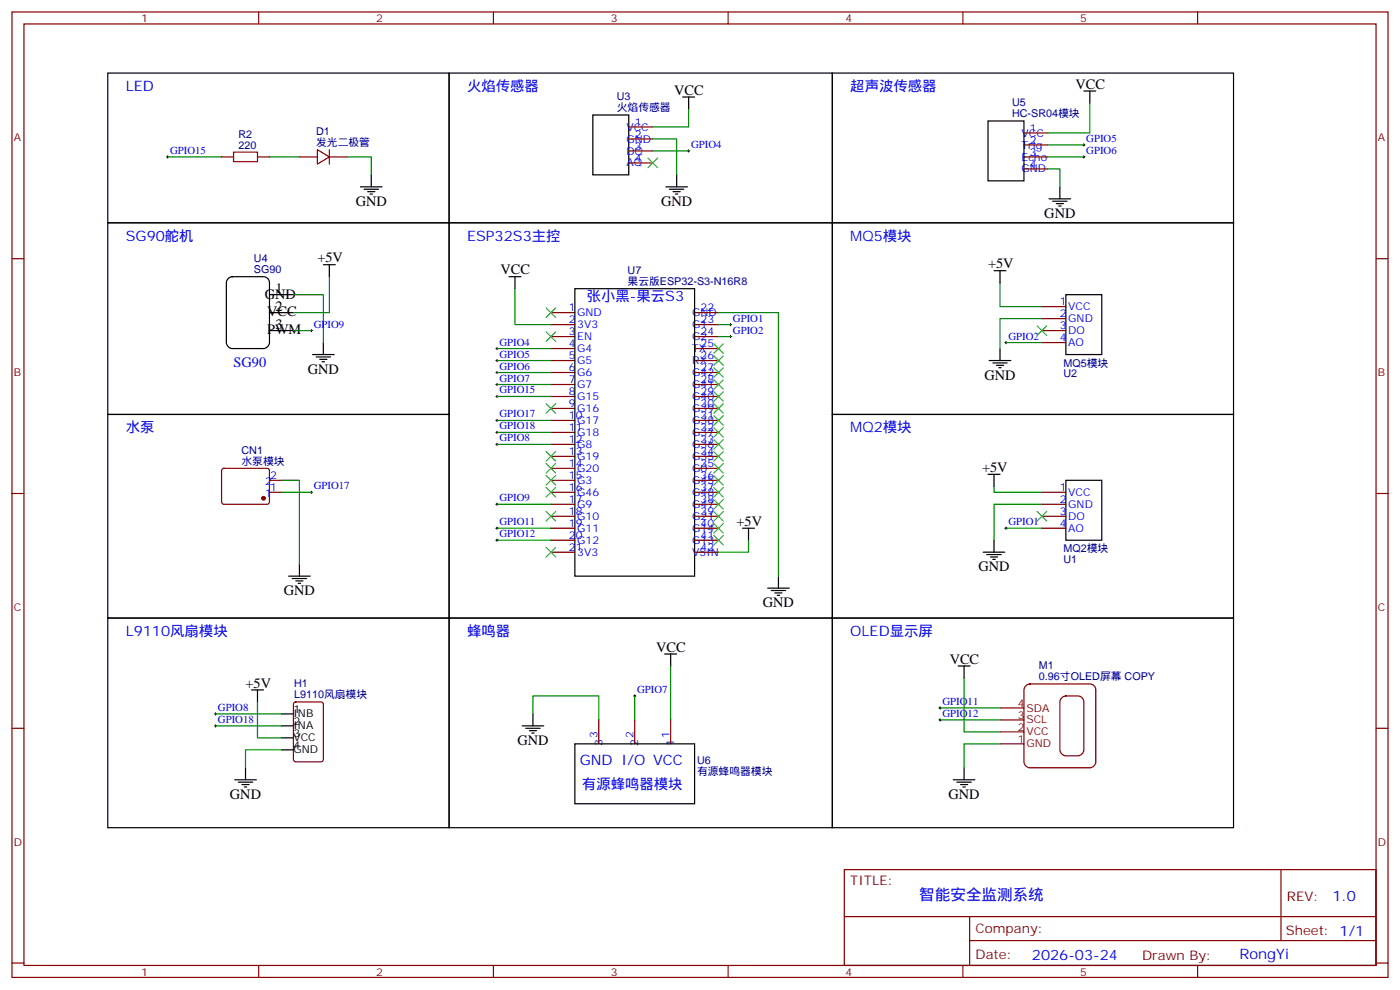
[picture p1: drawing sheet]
<svg xmlns="http://www.w3.org/2000/svg" width="412mm" height="292mm" viewBox="0 0 412 292" stroke-linecap="round" stroke-linejoin="round" font-family="sans-serif">
<g fill="none" stroke="#870000" stroke-width=".35">
<path d="M3.5 3.5h405.4v284.4h-405.4zM7.1 7.1h398.2v277.2h-398.2zM76.2 3.5v3.6M145.3 3.5v3.6M214.5 3.5v3.6M283.6 3.5v3.6M352.8 3.5v3.6M185.2 37.4h7.1M301.6 39.2h7.1M65.3 46.2h3.5M75.8 46.2h3.6M88.2 46.2h5.3"/>
<path d="M93.5 44.1l3.5 2.1-3.5 2.1zM97 46.2h5.3M97 44.1v4.2M185.2 40.9h7.1M185.2 44.5h7.1M185.2 48h7.1M301.6 46.2h7.1M301.6 42.7h7.1M301.6 49.7h7.1M3.5 76.2h3.6M405.3 76.2h3.6M162.3 92.1h7"/>
<path d="M162.3 95.6h7M162.3 99.1h7M204.6 92.1h7.1M204.6 95.6h7.1M204.6 99.1h7.1M306.9 90.3h7.1M306.9 93.8h7.1M306.9 97.4h7.1M162.3 102.7h7M162.3 106.2h7M162.3 116.8h7M162.3 113.2h7"/>
<path d="M162.3 109.7h7M204.6 102.7h7.1M204.6 106.2h7.1M204.6 116.8h7.1M204.6 113.2h7.1M204.6 109.7h7.1M306.9 100.9h7.1M65.5 138.1l.5-.2h12.7l.5 .2 .2 .5-.1 9.5-.6 .4h-13l-.4-.7v-9.2zM162.3 134.4h7M162.3 130.9h7M162.3 127.4h7M162.3 123.8h7"/>
<path d="M162.3 120.3h7M162.3 137.9h7M204.6 134.4h7.1M204.6 130.9h7.1M204.6 127.4h7.1M204.6 123.8h7.1M204.6 120.3h7.1M204.6 137.9h7.1M3.5 145.3h3.6M79.4 145h3.5M79.4 141.5h3.5M162.3 159.1h7"/>
<path d="M162.3 155.6h7M162.3 152h7M162.3 148.5h7M162.3 145h7M162.3 141.5h7M204.6 159.1h7.1M204.6 155.6h7.1M204.6 152h7.1M204.6 148.5h7.1M204.6 145h7.1M204.6 141.5h7.1M306.9 155.6h7.1"/>
<path d="M306.9 152h7.1M306.9 148.5h7.1M306.9 145h7.1M405.3 145.3h3.6M162.3 162.6h7M204.6 162.6h7.1M3.5 214.5h3.6M86.7 206.9l.4-.2h7.4l.7 .5v16.5l-.4 .6-7.7 .1-.6-.5-.1-16.5zM176.4 212v7.1M187 212v7.1M197.6 212v7.1M294.6 212h7"/>
<path d="M294.6 208.5h7M294.6 219.1h7M294.6 215.5h7M302.2 202l1.2-.6h17.6a1.76 1.76 0 0 1 1.8 1.8v21.2a1.89 1.89 0 0 1-1.8 1.7h-17.6a1.89 1.89 0 0 1-1.8-1.7v-21.2zM312.8 205.5l1.2-.5h3.5a1.76 1.76 0 0 1 1.8 1.7v14.1a1.89 1.89 0 0 1-1.8 1.8h-3.5a1.89 1.89 0 0 1-1.8-1.8v-14.1zM405.3 214.5h3.6M248.7 256.1h156.6v28.2h-156.6zM377.3 256.1v20.9M248.7 270h156.5M285.6 277h119.6M285.6 270v14.1M3.5 283.6h3.6"/>
<path d="M76.2 284.3v3.6M145.3 284.3v3.6M214.5 284.3v3.6M283.6 284.3v3.6M352.8 284.3v3.6M405.3 283.6h3.6"/>
</g>
<g fill="none" stroke="#000" stroke-width=".35">
<path d="M31.7 21.5h100.6v44.1h-100.6zM132.3 21.5h112.9v44.1h-112.9zM174.6 33.9h10.6v17.6h-10.6zM201.1 28.6h3.5M202.8 28.6v3.5M245.2 21.5h118.2v44.1h-118.2zM291 35.6h10.6v17.7h-10.6zM319.3 26.8h3.5M321 26.8v3.5M106.2 55h6.3M107.2 55.7h4.3M108.3 56.4h2.1"/>
<path d="M109 57.2h.7M109.4 51.5v3.5M196.1 55h6.4M197.2 55.7h4.2M198.3 56.4h2.1M199 57.2h.7M199.3 51.5v3.5M309 58.6h6.4M310.1 59.3h4.2M311.1 60h2.2M312.2 55v3.6M31.7 65.6h100.6v56.5h-100.6z"/>
<path d="M95.2 78h3.6M97 78v3.5M132.3 65.6h112.9v116.4h-112.9zM245.2 65.6h118.2v56.5h-118.2zM292.8 79.7h3.5M294.6 79.7v3.6M311.9 60.7h.7M67.3 82l1.1-.5h9.2a1.76 1.76 0 0 1 1.8 1.8v17.6a1.89 1.89 0 0 1-1.8 1.8h-9.2a1.89 1.89 0 0 1-1.7-1.8v-17.6zM79.4 86.8h7M79.4 92.1h7M79.4 97.4h7M149.9 81.5h3.6"/>
<path d="M151.7 81.5v3.5M169.3 85h35.3v84.7h-35.3zM314 86.8h10.6v17.6h-10.6zM92.1 104.4h6.3M93.1 105.1h4.3M94.2 105.8h2.1M94.9 106.5h.7M95.2 100.9v3.5M291.4 106.2h6.3M292.5 106.9h4.2M293.5 107.6h2.1M294.2 108.3h.7"/>
<path d="M294.6 102.7v3.5M31.7 122.1h100.6v59.9h-100.6zM245.2 122.1h118.2v59.9h-118.2zM291 139.7h3.6M292.8 139.7v3.5M218.7 155.6h3.5M220.5 155.6v3.5M292.8 159.1v3.5M314 141.5h10.6v17.6h-10.6zM85 169.7h6.4M86.1 170.4h4.2M87.1 171.1h2.2"/>
<path d="M87.8 171.8h.7M88.2 166.2v3.5M226.1 173.2h6.4M227.2 173.9h4.2M228.2 174.6h2.2M229 175.3h.7M229.3 169.7v3.5M289.6 162.6h6.4M290.7 163.3h4.2M291.7 164h2.2M292.5 164.7h.7M31.7 182h100.6v61.8h-100.6z"/>
<path d="M132.3 182h112.9v61.8h-112.9zM195.8 192.6h3.5M197.6 192.6v3.5M245.2 182h118.2v61.8h-118.2zM282.2 196.1h3.6M284 196.1v3.6M74.1 203.2h3.5M75.8 203.2v3.5M82.9 210.3h3.5M82.9 213.8h3.5M82.9 217.3h3.5M153.8 213.8h6.4"/>
<path d="M154.9 214.5h4.2M155.9 215.2h2.1M156.6 215.9h.7M157 210.3v3.5M169.3 219.1h35.3v17.6h-35.3zM69.1 229.7h6.4M70.2 230.4h4.2M71.3 231.1h2.1M72 231.8h.7M72.3 226.1v3.6M82.9 220.8h3.5M280.8 229.7h6.4"/>
<path d="M281.9 230.4h4.2M282.9 231.1h2.1M283.6 231.8h.7M284 226.1v3.6"/>
</g>
<circle cx="77.6" cy="146.8" r=".53" fill="#870000" stroke="#870000" stroke-width=".35"/>
<g fill="none" stroke="#008700" stroke-width=".35">
<path d="M202.8 32.1v5.3h-10.5M321 30.3v8.9h-12.3M49.4 46.2h15.9M79.4 46.2h8.8M102.3 46.2h7.1v5.3M192.3 40.9h7v10.6M192.3 44.5h10.5M308.7 49.7h3.5v5.3M308.7 46.2h10.6M308.7 42.7h10.6M86.4 86.8h8.8v14.1M86.4 97.4h5.3"/>
<path d="M97 81.5v10.6h-10.6M151.7 85v10.6h10.6M211.7 92.1h17.6v77.6M211.7 95.6h3.5M211.7 99.1h3.5M294.6 83.3v7h12.3M306.9 93.8h-12.3v8.9M146.4 102.7h15.9M146.4 106.2h15.9M146.4 109.7h15.9M146.4 113.2h15.9M146.4 116.8h15.9"/>
<path d="M296.3 100.9h10.6M146.4 123.8h15.9M146.4 127.4h15.9M146.4 130.9h15.9M82.9 141.5h5.3v24.7M82.9 145h8.8M146.4 148.5h15.9M146.4 155.6h15.9M146.4 159.1h15.9M220.5 159.1v3.5h-8.8M292.8 143.2v1.8h14.1M296.3 155.6h10.6"/>
<path d="M306.9 148.5h-14.1v10.6M197.6 196.1v15.9M284 199.7v15.8h10.6M63.5 210.3h19.4M63.5 213.8h19.4M75.8 206.7v10.6h7.1M157 210.3v-5.3h19.4v7M187 205v7M276.9 208.5h17.7M276.9 212h17.7M294.6 219.1h-10.6v7M82.9 220.8h-10.6v5.3"/>
</g>
<g fill="none" stroke="#000" stroke-width=".29">
<path d="M49 46.2h.7M49.4 45.9v.7M202.5 44.5h.7M202.8 44.1v.7M318.9 46.2h.7M318.9 42.7h.7M319.3 42.3v.7M319.3 45.9v.7M91.4 97.4h.7M91.7 97v.7M214.8 95.6h.7M214.8 99.1h.7"/>
<path d="M215.2 95.2v.8M215.2 98.8v.7M146 102.7h.8M146 106.2h.8M146 109.7h.8M146 113.2h.8M146 116.8h.8M146.4 102.3v.7M146.4 105.8v.7M146.4 109.4v.7M146.4 112.9v.7M146.4 116.4v.7"/>
<path d="M296 100.9h.7M296.3 100.5v.7M146 127.4h.8M146 130.9h.8M146 123.8h.8M146.4 123.5v.7M146.4 127v.7M146.4 130.5v.7M91.4 145h.7M91.7 144.6v.7M146 148.5h.8M146 155.6h.8"/>
<path d="M146 159.1h.8M146.4 148.2v.7M146.4 155.2v.7M146.4 158.8v.7M296 155.6h.7M296.3 155.2v.7M63.1 213.8h.8M63.1 210.3h.8M63.5 209.9v.7M63.5 213.4v.7M186.6 205h.7M187 204.6v.7"/>
<path d="M276.6 212h.7M276.6 208.5h.7M276.9 208.1v.7M276.9 211.7v.7"/>
</g>
<g fill="none" stroke="#3c3" stroke-width=".35">
<path d="M190.9 46.6l2.8 2.8M193.7 46.6l-2.8 2.8M160.9 90.7l2.8 2.8M160.9 97.7l2.8 2.8M163.7 90.7l-2.8 2.8M163.7 97.7l-2.8 2.8M305.5 96l2.8 2.8M308.3 96l-2.8 2.8M160.9 118.9l2.8 2.8M163.7 118.9l-2.8 2.8M210.3 101.2l2.8 2.9M210.3 104.8l2.8 2.8"/>
<path d="M210.3 108.3l2.8 2.8M210.3 111.8l2.8 2.9M210.3 115.4l2.8 2.8M210.3 118.9l2.8 2.8M213.1 101.2l-2.8 2.9M213.1 111.8l-2.8 2.9M213.1 104.8l-2.8 2.8M213.1 108.3l-2.8 2.8M213.1 115.4l-2.8 2.8M213.1 118.9l-2.8 2.8M160.9 133l2.8 2.8M160.9 136.5l2.8 2.8"/>
<path d="M163.7 133l-2.8 2.8M163.7 136.5l-2.8 2.8M210.3 122.4l2.8 2.8M210.3 125.9l2.8 2.9M210.3 129.5l2.8 2.8M210.3 133l2.8 2.8M210.3 136.5l2.8 2.8M213.1 122.4l-2.8 2.8M213.1 125.9l-2.8 2.9M213.1 129.5l-2.8 2.8M213.1 133l-2.8 2.8M213.1 136.5l-2.8 2.8"/>
<path d="M160.9 140.1l2.8 2.8M160.9 143.6l2.8 2.8M160.9 150.6l2.8 2.9M163.7 140.1l-2.8 2.8M163.7 143.6l-2.8 2.8M163.7 150.6l-2.8 2.9M210.3 140.1l2.8 2.8M210.3 143.6l2.8 2.8M210.3 147.1l2.8 2.8M210.3 150.6l2.8 2.9M210.3 154.2l2.8 2.8M210.3 157.7l2.8 2.8"/>
<path d="M213.1 140.1l-2.8 2.8M213.1 143.6l-2.8 2.8M213.1 147.1l-2.8 2.8M213.1 150.6l-2.8 2.9M213.1 154.2l-2.8 2.8M213.1 157.7l-2.8 2.8M305.5 150.6l2.8 2.9M308.3 150.6l-2.8 2.9M160.9 161.2l2.8 2.8M163.7 161.2l-2.8 2.8"/>
</g>
<path d="M68.8 44.8h7v2.8h-7z" fill="none" stroke="#a10000" stroke-width=".35"/>
<text font-size="4.6" fill="#00f" x="270.8" y="265.1">智能安全监测系统</text>
<g font-size="4.2" fill="#00f">
<text x="37" y="26.8">LED</text>
<text x="137.6" y="26.8">火焰传感器</text>
<text x="250.5" y="26.8">超声波传感器</text>
<text x="37" y="70.9">SG90舵机</text>
<text x="137.6" y="70.9">ESP32S3主控</text>
<text x="250.5" y="70.9">MQ5模块</text>
<text x="172.9" y="88.5">张小黑-果云S3</text>
<text x="68.8" y="108.2">SG90</text>
<text x="37" y="127.4">水泵</text>
<text x="250.5" y="127.4">MQ2模块</text>
<text x="37" y="187.3">L9110风扇模块</text>
<text x="137.6" y="187.3">蜂鸣器</text>
<text x="250.5" y="187.3">OLED显示屏</text>
<text x="170.8" y="225.4">GND I/O VCC</text>
<text x="171.4" y="232.4">有源蜂鸣器模块</text>
<text x="392.5" y="265.4">1.0</text>
<text x="304" y="282.7">2026-03-24</text>
<text x="365.1" y="282.6">RongYi</text>
</g>
<g font-size="4.2">
<text x="198.6" y="27.9">VCC</text>
<text x="316.8" y="26.1">VCC</text>
<text x="104.8" y="60.7">GND</text>
<text x="194.7" y="60.7">GND</text>
<text x="307.6" y="64.2">GND</text>
<text x="93.5" y="77.3">+5V</text>
<text x="147.5" y="80.8">VCC</text>
<text x="291" y="79">+5V</text>
<text x="78" y="88.2">GND</text>
<text x="81.1" y="86.4">1</text>
<text x="78.7" y="93.1">VCC</text>
<text x="81.1" y="91.7">2</text>
<text x="78.7" y="98.4">PWM</text>
<text x="81.1" y="97">3</text>
<text x="90.7" y="110.1">GND</text>
<text x="290" y="111.8">GND</text>
<text x="289.3" y="139">+5V</text>
<text x="217" y="154.9">+5V</text>
<text x="288.2" y="168.3">GND</text>
<text x="83.6" y="175.3">GND</text>
<text x="224.7" y="178.9">GND</text>
<text x="193.3" y="191.9">VCC</text>
<text x="279.8" y="195.4">VCC</text>
<text x="72.3" y="202.5">+5V</text>
<text x="152.4" y="219.4">GND</text>
<text x="67.7" y="235.3">GND</text>
<text x="279.4" y="235.3">GND</text>
</g>
<g font-size="3.9" fill="#800">
<text x="250.5" y="260.7">TITLE:</text>
<text x="379.1" y="265.4">REV:</text>
<text x="287.4" y="274.9">Company:</text>
<text x="378.7" y="275.5">Sheet: 1/1</text>
<text x="287.4" y="282.6">Date:</text>
<text x="336.4" y="282.7">Drawn By:</text>
</g>
<g font-size="3.2" fill="#800">
<text x="41.6" y="6.5">1</text>
<text x="110.8" y="6.5">2</text>
<text x="179.9" y="6.5">3</text>
<text x="249.1" y="6.5">4</text>
<text x="318.2" y="6.5">5</text>
<text x="4.1" y="41.6">A</text>
<text x="405.9" y="41.6">A</text>
<text x="4.1" y="110.8">B</text>
<text x="405.9" y="110.8">B</text>
<text x="4.1" y="179.9">C</text>
<text x="405.9" y="179.9">C</text>
<text x="299.9" y="208.1">4</text>
<text x="302.3" y="209.6">SDA</text>
<text x="299.9" y="211.7">3</text>
<text x="299.9" y="215.2">2</text>
<text x="302.3" y="213.1">SCL</text>
<text x="299.9" y="218.7">1</text>
<text x="302.3" y="220.1">GND</text>
<text x="302.3" y="216.6">VCC</text>
<text x="4.1" y="249.1">D</text>
<text x="405.9" y="249.1">D</text>
<text x="41.6" y="287.3">1</text>
<text x="110.8" y="287.3">2</text>
<text x="179.9" y="287.3">3</text>
<text x="249.1" y="287.3">4</text>
<text x="318.2" y="287.3">5</text>
</g>
<g font-size="3.2" fill="#000080">
<text x="181.7" y="29.6">U3</text>
<text x="181.7" y="32.8">火焰传感器</text>
<text x="298.1" y="34.6">HC-SR04模块</text>
<text x="298.1" y="31.3">U5</text>
<text x="70.2" y="40.6">R2</text>
<text x="93.1" y="39.8">D1</text>
<text x="70.2" y="43.7">220</text>
<text x="93.1" y="43">发光二极管</text>
<text x="74.8" y="77.2">U4</text>
<text x="74.8" y="80.4">SG90</text>
<text x="184.9" y="84">果云版ESP32-S3-N16R8</text>
<text x="184.9" y="80.8">U7</text>
<text x="313.3" y="108">MQ5模块</text>
<text x="313.3" y="111.2">U2</text>
<text x="71.1" y="136.9">水泵模块</text>
<text x="71.1" y="133.7">CN1</text>
<text x="313.3" y="162.6">MQ2模块</text>
<text x="313.3" y="165.9">U1</text>
<text x="306" y="197.2">M1</text>
<text x="86.6" y="202.4">H1</text>
<text x="306" y="200.4">0.96寸OLED屏幕 COPY</text>
<text x="86.6" y="205.7">L9110风扇模块</text>
<text x="205.3" y="225.1">U6</text>
<text x="205.3" y="228.4">有源蜂鸣器模块</text>
</g>
<g font-size="3.2" fill="#00f">
<text x="184.5" y="38.5">VCC</text>
<text x="184.5" y="42">GND</text>
<text x="187" y="37">1</text>
<text x="187" y="40.6">2</text>
<text x="300.9" y="40.2">VCC</text>
<text x="303.4" y="38.8">1</text>
<text x="320" y="41.8">GPIO5</text>
<text x="50.1" y="45.3">GPIO15</text>
<text x="184.5" y="45.5">DQ</text>
<text x="187" y="44.1">3</text>
<text x="187" y="47.6">4</text>
<text x="203.6" y="43.6">GPIO4</text>
<text x="300.9" y="47.3">Echo</text>
<text x="300.9" y="43.7">Trlg</text>
<text x="303.4" y="45.9">3</text>
<text x="303.4" y="42.3">2</text>
<text x="320" y="45.3">GPIO6</text>
<text x="184.5" y="49">AQ</text>
<text x="300.9" y="50.8">GND</text>
<text x="303.4" y="49.4">4</text>
<text x="312.2" y="90">1</text>
<text x="167.6" y="91.7">1</text>
<text x="167.6" y="95.2">2</text>
<text x="170" y="93.1">GND</text>
<text x="203.9" y="93.1">GND</text>
<text x="206.4" y="91.7">22</text>
<text x="206.4" y="95.2">23</text>
<text x="215.9" y="94.7">GPIO1</text>
<text x="312.2" y="93.5">2</text>
<text x="314.7" y="91.4">VCC</text>
<text x="314.7" y="94.9">GND</text>
<text x="92.4" y="96.5">GPIO9</text>
<text x="147.1" y="101.8">GPIO4</text>
<text x="167.6" y="98.8">3</text>
<text x="170" y="100.2">EN</text>
<text x="170" y="96.7">3V3</text>
<text x="203.9" y="96.7">G1</text>
<text x="203.9" y="100.2">G2</text>
<text x="206.4" y="98.8">24</text>
<text x="215.9" y="98.2">GPIO2</text>
<text x="297" y="100">GPIO2</text>
<text x="312.2" y="100.5">4</text>
<text x="312.2" y="97">3</text>
<text x="314.7" y="102">AO</text>
<text x="314.7" y="98.4">DO</text>
<text x="147.1" y="105.3">GPIO5</text>
<text x="167.6" y="105.8">5</text>
<text x="167.6" y="102.3">4</text>
<text x="170" y="107.2">G5</text>
<text x="170" y="103.7">G4</text>
<text x="203.9" y="103.7">TX</text>
<text x="203.9" y="107.2">RX</text>
<text x="206.4" y="102.3">25</text>
<text x="206.4" y="105.8">26</text>
<text x="147.1" y="108.8">GPIO6</text>
<text x="147.1" y="112.4">GPIO7</text>
<text x="167.6" y="112.9">7</text>
<text x="167.6" y="109.4">6</text>
<text x="170" y="110.8">G6</text>
<text x="203.9" y="110.8">G42</text>
<text x="206.4" y="112.9">28</text>
<text x="206.4" y="109.4">27</text>
<text x="147.1" y="115.9">GPIO15</text>
<text x="167.6" y="119.9">9</text>
<text x="167.6" y="116.4">8</text>
<text x="170" y="117.8">G15</text>
<text x="170" y="114.3">G7</text>
<text x="203.9" y="117.8">G40</text>
<text x="203.9" y="114.3">G41</text>
<text x="206.4" y="119.9">30</text>
<text x="206.4" y="116.4">29</text>
<text x="147.1" y="122.9">GPIO17</text>
<text x="167.6" y="123.5">10</text>
<text x="170" y="124.9">G17</text>
<text x="170" y="121.4">G16</text>
<text x="203.9" y="124.9">G38</text>
<text x="203.9" y="121.4">G39</text>
<text x="206.4" y="123.5">31</text>
<text x="147.1" y="126.5">GPIO18</text>
<text x="147.1" y="130">GPIO8</text>
<text x="167.6" y="130.5">12</text>
<text x="167.6" y="127">11</text>
<text x="170" y="131.9">G8</text>
<text x="170" y="128.4">G18</text>
<text x="203.9" y="131.9">G36</text>
<text x="203.9" y="128.4">G37</text>
<text x="206.4" y="130.5">33</text>
<text x="206.4" y="127">32</text>
<text x="167.6" y="134.1">13</text>
<text x="167.6" y="137.6">14</text>
<text x="170" y="135.5">G19</text>
<text x="203.9" y="135.5">G35</text>
<text x="206.4" y="137.6">35</text>
<text x="206.4" y="134.1">34</text>
<text x="78.1" y="142.9">2</text>
<text x="79.6" y="141.1">2</text>
<text x="167.6" y="141.1">15</text>
<text x="170" y="142.5">G3</text>
<text x="170" y="139">G20</text>
<text x="203.9" y="142.5">G45</text>
<text x="203.9" y="139">G0</text>
<text x="206.4" y="141.1">36</text>
<text x="78.1" y="146.4">1</text>
<text x="79.6" y="144.6">1</text>
<text x="92.4" y="144.1">GPIO17</text>
<text x="147.1" y="147.6">GPIO9</text>
<text x="167.6" y="148.2">17</text>
<text x="167.6" y="144.6">16</text>
<text x="170" y="149.6">G9</text>
<text x="170" y="146.1">G46</text>
<text x="203.9" y="146.1">G48</text>
<text x="203.9" y="149.6">G47</text>
<text x="206.4" y="144.6">37</text>
<text x="206.4" y="148.2">38</text>
<text x="312.2" y="144.6">1</text>
<text x="312.2" y="148.2">2</text>
<text x="314.7" y="146.1">VCC</text>
<text x="314.7" y="149.6">GND</text>
<text x="147.1" y="154.7">GPIO11</text>
<text x="167.6" y="155.2">19</text>
<text x="167.6" y="151.7">18</text>
<text x="170" y="153.1">G10</text>
<text x="203.9" y="153.1">G21</text>
<text x="206.4" y="151.7">39</text>
<text x="206.4" y="155.2">40</text>
<text x="297" y="154.7">GPIO1</text>
<text x="312.2" y="155.2">4</text>
<text x="312.2" y="151.7">3</text>
<text x="314.7" y="153.1">DO</text>
<text x="147.1" y="158.2">GPIO12</text>
<text x="167.6" y="158.8">20</text>
<text x="170" y="160.2">G12</text>
<text x="170" y="156.6">G11</text>
<text x="203.9" y="156.6">G14</text>
<text x="203.9" y="160.2">G13</text>
<text x="206.4" y="158.8">41</text>
<text x="314.7" y="156.6">AO</text>
<text x="167.6" y="162.3">21</text>
<text x="170" y="163.7">3V3</text>
<text x="203.9" y="163.7">V5IN</text>
<text x="206.4" y="162.3">42</text>
<text x="64.2" y="209.4">GPIO8</text>
<text x="187.7" y="204.1">GPIO7</text>
<text x="277.6" y="207.6">GPIO11</text>
<text x="64.2" y="212.9">GPIO18</text>
<text x="277.6" y="211.1">GPIO12</text>
<text x="176" y="217.3" transform="rotate(-90 176 217.3)">3</text>
<text x="177.4" y="219.8" transform="rotate(-90 177.4 219.8)">3</text>
<text x="186.6" y="217.3" transform="rotate(-90 186.6 217.3)">2</text>
<text x="188" y="219.8" transform="rotate(-90 188 219.8)">2</text>
<text x="197.2" y="217.3" transform="rotate(-90 197.2 217.3)">1</text>
<text x="198.6" y="219.8" transform="rotate(-90 198.6 219.8)">1</text>
</g>
<g font-size="3.2">
<text x="86.4" y="209.9">1</text>
<text x="86.4" y="211.3">INB</text>
<text x="86.4" y="214.8">INA</text>
<text x="86.4" y="213.4">2</text>
<text x="86.4" y="218.4">VCC</text>
<text x="86.4" y="217">3</text>
<text x="86.4" y="221.9">GND</text>
<text x="86.4" y="220.5">4</text>
</g>
</svg>
